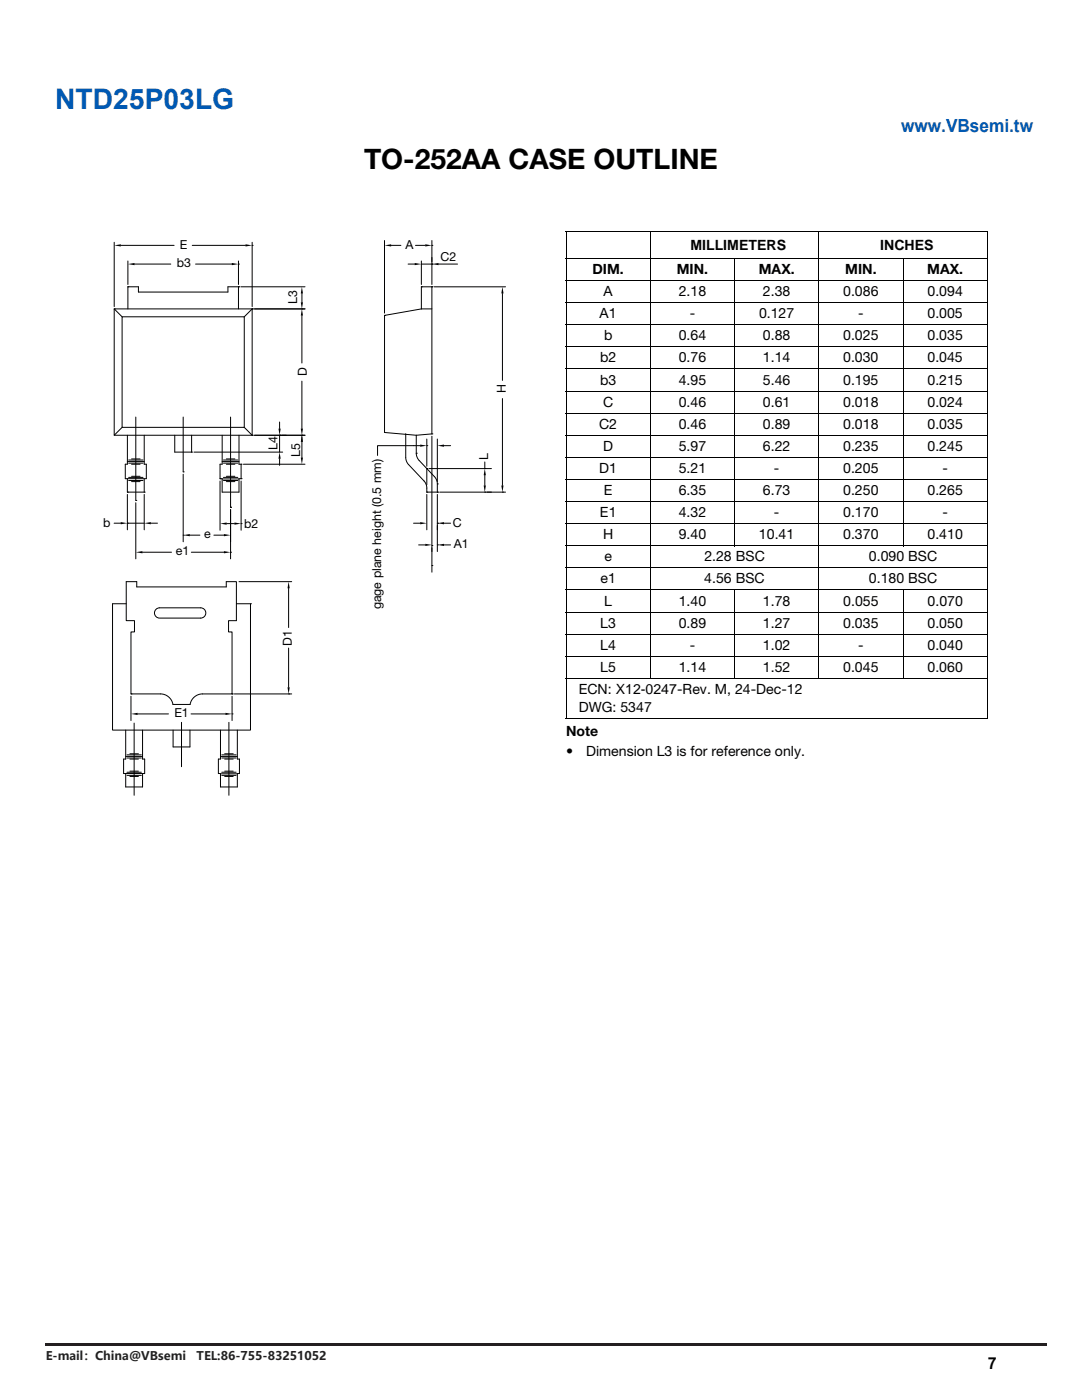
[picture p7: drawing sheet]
<svg xmlns="http://www.w3.org/2000/svg" width="216mm" height="279mm" viewBox="0 0 216 279" stroke-linecap="round" stroke-linejoin="round" font-family="sans-serif">
<g fill="none" stroke="#000001" stroke-width=".2">
<path d="M48 57.2h12.9M60.2 58.6v1.7M22.8 61.6h27.5v25.3h-27.5zM22.8 61.6l1.6 1.6M24.4 63.2h24.3v22.1h-24.3zM25.5 61.6v-4.4h2.1v1.1h17.9v-1.1h2.1v4.4M50.3 61.6l-1.6 1.6M50.8 61.6h10.1M84.1 61.7l-7.4 1.2v23.4l6.4 .6M86.2 61.6h-2.1v-4.4h2.1v29.4l-3.1 .3M24.4 85.3l-1.6 1.6M25.4 95.5v2.7h3.4v-2.6"/>
<path d="M25.4 92.1h3.4M25.4 86.9v5.7M25.7 91.8h2.8M25.7 95.9h2.8M25.7 95.3h2.8M25.7 92.4h2.8M26.3 92.6h1.7M26.3 91.6h1.7M26.3 96.1h1.7M26.3 95.1h1.7M27.1 83.2v16.7M28.8 86.9v5.7h.4v2.9h-4.2v-2.9h.4"/>
<path d="M34.9 86.9v3.3h3.3v-3.3M36.6 83.2v11M44.3 95.6h3.4v2.6h-3.4zM44.3 92.1h3.4M44.3 86.9v5.7h-.4v2.9h.4M44.6 92.4h2.8M44.6 91.8h2.9M44.6 95.9h2.9M44.6 95.3h2.9M45.2 92.6h1.7M45.2 91.6h1.7M45.2 96.1h1.7"/>
<path d="M45.2 95.1h1.7M46 83.2v18M47.7 86.9v5.7h.4v2.9h-.4M48.7 85.3l1.6 1.6M81 86.6v4.7l.1 .8 .4 .6 3.3 3.6a2.86 2.86 0 0 1 .4 1.9h2.1a3.9 3.9 0 0 0-.4-2.8l-3.3-3.5-.4-.7-.1-.7v-3.6M25.2 116.1v7.8h1.6v2.2h-.7v12.4h5.9a2.52 2.52 0 0 1 2.5 2.1h3.4a2.53 2.53 0 0 1 2.5-2.1M25.2 120.5h-2.7v25.2h27.5v-25.2h-2.8M25.1 145.7v5.8h-.4v2.9h4.2v-2.9h-.5v-5.8M25.1 154.4v2.7h3.3v-2.7M25.1 151h3.3M25.3 151.3h2.9M25.3 150.6h2.9"/>
<path d="M25.3 154.7h2.9M25.3 154.1h2.9M25.9 150.4h1.7M25.9 155h1.7M25.9 153.9h1.7M25.9 151.5h1.7M34.5 145.7v3.4h3.4v-3.4M36.2 144.2v8.8M44 145.7v5.8h-.4v2.9h.4M44 154.4h3.4v2.7h-3.4zM44 151h3.4M44.2 151.3h2.9"/>
<path d="M44.2 150.6h2.9M44.2 154.7h2.9M44.2 154.1h2.9M44.8 150.4h1.7M44.8 155h1.7M44.8 153.9h1.7M44.8 151.5h1.7M47.4 145.7v5.8h.4v2.9h-.4"/>
</g>
<g fill="#000001">
<path d="M60.2 57.2l.3 1.4h-.5z"/>
<path d="M60 60.3h.5l-.3 1.4z"/>
</g>
<path d="M47.6 57.2h.1M50.3 61.7h.1M50.8 61.7h10.1M60.2 61.7h.1M60.2 63v9.4M60.2 76.1v9.4M50.8 86.9h10.1" fill="none" stroke="#000001" stroke-width=".2"/>
<g fill="#000001">
<path d="M60.2 61.7l.3 1.3h-.5z"/>
<path d="M60 85.5h.5l-.3 1.4z"/>
</g>
<path d="M50.3 61.7h.1M38.7 90.2h17.7M50.3 86.9h.1M50.8 86.9h6.3M55.8 84.2v1.3M55.8 86.9v3.3M55.8 91.6v1.3M60.2 86.9h.1" fill="none" stroke="#000001" stroke-width=".2"/>
<g fill="#000001">
<path d="M55.8 90.2l.2 1.4h-.4z"/>
<path d="M55.6 85.5h.4l-.2 1.4z"/>
</g>
<path d="M38.2 90.2h.1M48.6 92.6h12.3M50.3 86.9h.1M55.8 86.9h.1M56.2 86.9h4.7M60.2 87.1v4.2" fill="none" stroke="#000001" stroke-width=".2"/>
<g fill="#000001">
<path d="M60 91.3h.5l-.3 1.3z"/>
<path d="M60.2 86.9l.3 1.3h-.5z"/>
</g>
<path d="M25.4 98.7v7M28.8 98.7v7M48.1 92.6h.1M55.8 86.9h.1M60.2 86.9h.1M22.8 104.4h1.3M25.4 104.4h3.4M30.1 104.4h1.3" fill="none" stroke="#000001" stroke-width=".2"/>
<g fill="#000001">
<path d="M28.8 104.4l1.3-.2v.4z"/>
<path d="M24.1 104.2l1.3 .2-1.3 .2z"/>
</g>
<path d="M25.4 98.2h.1M28.8 98.2h.1M43.9 96v9.8M48.1 96v9.8M25.4 104.4h.1M45.2 104.5h1.6" fill="none" stroke="#000001" stroke-width=".2"/>
<g fill="#000001">
<path d="M43.9 104.5l1.3-.2v.4z"/>
<path d="M46.8 104.3l1.3 .2-1.3 .2z"/>
</g>
<path d="M43.9 95.5h.1M48.1 95.5h.1M27.1 100.3v11.2M28.4 110.2h5.8M38.2 110.2h6.5M46 101.7v9.8M48.1 104.5h.1" fill="none" stroke="#000001" stroke-width=".2"/>
<g fill="#000001">
<path d="M27.1 110.2l1.3-.2v.4z"/>
<path d="M44.7 110l1.3 .2-1.3 .2z"/>
</g>
<path d="M27.1 99.9h.1M46 101.2h.1M46 110.2h.1M26.1 138.9v4.9M46.3 138.9v4.9M27.5 142.5h6.1M38.1 142.5h6.9" fill="none" stroke="#000001" stroke-width=".2"/>
<g fill="#000001">
<path d="M26.1 142.5l1.4-.2v.4z"/>
<path d="M45 142.3l1.3 .2-1.3 .2z"/>
</g>
<path d="M47.7 116.1h10.5M26.1 138.5h.1M46.3 138.5h.1M46.8 138.5h11.4M57.6 129.3v7.9M46.3 142.5h.1" fill="none" stroke="#000001" stroke-width=".2"/>
<path d="M57.4 137.2h.4l-.2 1.3z" fill="#000001"/>
<path d="M83.1 90.5h.1M85.2 98.7v7M87.3 98.7v7M82.5 104.4h1.3M86.2 108.9h.1M86.2 112.9h.1M86.2 109.3v4.9M88.6 104.4h1.3M46.3 138.5h.1M50 120.5h.1M57.6 138.5h.1" fill="none" stroke="#000001" stroke-width=".2"/>
<g fill="#000001">
<path d="M83.8 104.2l1.4 .2-1.4 .2z"/>
<path d="M87.3 104.4l1.3-.2v.4z"/>
</g>
<path d="M85.2 98.2h.1M86.2 87.1v23M87.3 98.2h.1M83.5 108.8h1.4M87.3 104.4h.1M87.3 104.9v5.2M88.6 108.8h1.3" fill="none" stroke="#000001" stroke-width=".2"/>
<g fill="#000001">
<path d="M84.9 108.5l1.3 .2-1.3 .3z"/>
<path d="M87.3 108.7l1.3-.2v.5z"/>
</g>
<path d="M82.5 88.9h1.3M85.2 87.6v5.5M85.2 93.5v3.3M86.2 86.6h.1M87.3 87.6v8.5M88.6 88.9h1.3M87.3 104.4h.1M87.3 108.7h.1" fill="none" stroke="#000001" stroke-width=".2"/>
<g fill="#000001">
<path d="M87.3 88.9l1.3-.2v.5z"/>
<path d="M83.8 88.7l1.4 .2-1.4 .3z"/>
</g>
<path d="M36.6 94.6v13.5M82.5 88.9h-7.2v2M85.2 93.5h.1M85.2 88.9h.1M87.3 96.6h.1M37.9 106.8h2M42.7 106.8h2M46 101.7v6.4" fill="none" stroke="#000001" stroke-width=".2"/>
<g fill="#000001">
<path d="M44.7 106.6l1.3 .2-1.3 .2z"/>
<path d="M36.6 106.8l1.3-.2v.4z"/>
</g>
<path d="M25.5 52.1v4.7M26.8 52.7h7.3M39 52.7h7.3M47.6 52.1v4.7M36.5 94.2h.1M25.2 116.1h2.1v1h17.8v-1h2.1v7.8h-1.6v2.2h.7v12.4h-5.9M36.5 106.8h.1M46 101.2h.1" fill="none" stroke="#000001" stroke-width=".2"/>
<path d="M26.8 144.3v14.4M45.7 144.2v14.5" fill="none" stroke="#000001" stroke-width=".2" stroke-dasharray="352.8 352.8 352.8 352.8"/>
<g fill="#000001">
<path d="M25.5 52.7l1.3-.2v.4z"/>
<path d="M46.3 52.5l1.3 .2-1.3 .2z"/>
</g>
<path d="M22.8 48.4v12.8M24.1 49h10.6M25.5 57.2h.1M38.4 49h10.6M47.6 57.2h.1M47.6 52.7h.1M50.3 48.4v12.8" fill="none" stroke="#000001" stroke-width=".2"/>
<g fill="#000001">
<path d="M22.8 49l1.3-.2v.4z"/>
<path d="M49 48.8l1.3 .2-1.3 .2z"/>
</g>
<path d="M50.3 49h.1M81.4 52.7h1.4M84.1 52.7h2.1M84.1 52.1v4.7M86.2 51.4v5.4M87.5 52.7h3.8M22.8 61.7h.1M50.3 61.7h.1" fill="none" stroke="#000001" stroke-width=".2"/>
<g fill="#000001">
<path d="M82.8 52.5l1.3 .2-1.3 .2z"/>
<path d="M86.2 52.7l1.3-.2v.4z"/>
</g>
<path d="M76.7 48v14.5M78 49h2M82.9 49h2M84.1 57.2h.1M86.2 57.2h.1M86.2 52.7h.1M86.2 48v4.2" fill="none" stroke="#000001" stroke-width=".2"/>
<g fill="#000001">
<path d="M76.7 49l1.3-.2v.4z"/>
<path d="M84.9 48.8l1.3 .2-1.3 .2z"/>
</g>
<path d="M86.2 52.7h.1M86.2 49h.1M76.7 62.9h.1M85.6 93.5h12.5M87.7 98.2h10.4M96.7 92.2v1.3M96.7 94.8v2.1" fill="none" stroke="#000001" stroke-width=".2"/>
<g fill="#000001">
<path d="M96.5 96.9h.5l-.3 1.3z"/>
<path d="M96.7 93.5l.3 1.3h-.5z"/>
</g>
<path d="M86.6 57.2h14.3M100.3 58.6v17.3M100.3 79.5v17.4M85.2 93.5h.1M87.3 98.2h.1M96.7 93.5h.1M97.2 98.2h3.7" fill="none" stroke="#000001" stroke-width=".2"/>
<g fill="#000001">
<path d="M100.3 57.2l.2 1.4h-.5z"/>
<path d="M100 96.9h.5l-.2 1.3z"/>
</g>
<path d="M86.2 57.2h.1M96.7 98.2h.1M100.3 98.2h.1M57.6 117.4v7.8M31.2 121.5l.6-.2h8.2a1.02 1.02 0 0 1 1.1 1 1.02 1.02 0 0 1-1.1 1.1h-8.2a1.02 1.02 0 0 1-.9-.8 1.02 1.02 0 0 1 .3-1.1z" fill="none" stroke="#000001" stroke-width=".2"/>
<path d="M57.6 116.1l.2 1.3h-.4z" fill="#000001"/>
<g fill="none" stroke="#000" stroke-width=".2">
<path d="M112.9 46.2h84.2M112.9 51.6h84.2M112.9 56h84.2M112.9 46.3v96.9M129.8 46.1v89.4M146.6 51.5v57.5M163.4 46.1v89.4M180.2 51.5v57.5M197 46.3v96.9M112.9 60.4h84.2M112.9 64.8h84.2M112.9 69.2h84.2"/>
<path d="M112.9 73.6h84.2M112.9 78h84.2M112.9 82.5h84.2M112.9 86.9h84.2M112.9 91.3h84.2M112.9 95.7h84.2M112.9 100.1h84.2M112.9 104.5h84.2M112.9 108.9h84.2M112.9 113.3h84.2M112.9 117.7h84.2M146.6 117.6v17.9"/>
<path d="M180.2 117.6v17.9M112.9 122.2h84.2M112.9 126.6h84.2M112.9 131h84.2M112.9 135.4h84.2M112.9 143.3h84.2"/>
</g>
<path d="M8.9 268.2h.2v.4h-.2z" fill="#231f20"/>
<path d="M9.1 268.4h199.9" fill="none" stroke="#231f20" stroke-width=".4"/>
<text font-size="5.6" fill="#0059b3" x="11" y="21.8">NTD25P03LG</text>
<text font-size="5.6" x="72.6" y="33.8">TO-252AA CASE OUTLINE</text>
<text font-size="4.9" x="197.1" y="273.3">7</text>
<text font-size="3.6" fill="#0059b2" x="179.8" y="26.3">www.VBsemi.tw</text>
<g font-size="2.8">
<text x="137.8" y="49.9">MILLIMETERS</text>
<text x="175.6" y="49.9">INCHES</text>
<text x="118.2" y="54.7">DIM.</text>
<text x="120.4" y="59.1">A</text>
<text x="135" y="54.7">MIN.</text>
<text x="135.4" y="59.1">2.18</text>
<text x="151.4" y="54.7">MAX.</text>
<text x="152.2" y="59.1">2.38</text>
<text x="168.3" y="59.1">0.086</text>
<text x="168.7" y="54.7">MIN.</text>
<text x="185" y="54.7">MAX.</text>
<text x="185.1" y="59.1">0.094</text>
<text x="119.7" y="63.5">A1</text>
<text x="137.6" y="63.5">-</text>
<text x="151.5" y="63.5">0.127</text>
<text x="171.2" y="63.5">-</text>
<text x="185.1" y="63.5">0.005</text>
<text x="120.5" y="67.9">b</text>
<text x="135.4" y="67.9">0.64</text>
<text x="152.2" y="67.9">0.88</text>
<text x="168.3" y="67.9">0.025</text>
<text x="185.1" y="67.9">0.035</text>
<text x="119.7" y="72.3">b2</text>
<text x="119.7" y="76.7">b3</text>
<text x="135.4" y="72.3">0.76</text>
<text x="135.4" y="76.7">4.95</text>
<text x="152.2" y="72.3">1.14</text>
<text x="152.2" y="76.7">5.46</text>
<text x="168.2" y="72.3">0.030</text>
<text x="168.2" y="76.7">0.195</text>
<text x="185.1" y="72.3">0.045</text>
<text x="185.1" y="76.7">0.215</text>
<text x="120.3" y="81.2">C</text>
<text x="135.4" y="81.2">0.46</text>
<text x="152.2" y="81.2">0.61</text>
<text x="168.3" y="81.2">0.018</text>
<text x="185.1" y="81.2">0.024</text>
<text x="119.5" y="85.6">C2</text>
<text x="120.4" y="90">D</text>
<text x="135.4" y="90">5.97</text>
<text x="135.4" y="85.6">0.46</text>
<text x="152.2" y="90">6.22</text>
<text x="152.2" y="85.6">0.89</text>
<text x="168.3" y="90">0.235</text>
<text x="168.3" y="85.6">0.018</text>
<text x="185.1" y="90">0.245</text>
<text x="185.1" y="85.6">0.035</text>
<text x="119.6" y="94.4">D1</text>
<text x="135.4" y="94.4">5.21</text>
<text x="154.4" y="94.4">-</text>
<text x="168.3" y="94.4">0.205</text>
<text x="188" y="94.4">-</text>
<text x="120.5" y="98.8">E</text>
<text x="135.4" y="98.8">6.35</text>
<text x="152.2" y="98.8">6.73</text>
<text x="168.3" y="98.8">0.250</text>
<text x="185.1" y="98.8">0.265</text>
<text x="119.7" y="103.2">E1</text>
<text x="120.3" y="107.6">H</text>
<text x="135.4" y="107.6">9.40</text>
<text x="135.4" y="103.2">4.32</text>
<text x="151.4" y="107.6">10.41</text>
<text x="154.4" y="103.2">-</text>
<text x="168.3" y="107.6">0.370</text>
<text x="168.3" y="103.2">0.170</text>
<text x="185.1" y="107.6">0.410</text>
<text x="188" y="103.2">-</text>
<text x="120.6" y="112">e</text>
<text x="140.6" y="112">2.28 BSC</text>
<text x="173.4" y="112">0.090 BSC</text>
<text x="119.8" y="116.4">e1</text>
<text x="140.5" y="116.4">4.56 BSC</text>
<text x="173.4" y="116.4">0.180 BSC</text>
<text x="119.8" y="125.3">L3</text>
<text x="120.6" y="120.9">L</text>
<text x="135.4" y="120.9">1.40</text>
<text x="135.4" y="125.3">0.89</text>
<text x="152.2" y="125.3">1.27</text>
<text x="152.2" y="120.9">1.78</text>
<text x="168.3" y="125.3">0.035</text>
<text x="168.3" y="120.9">0.055</text>
<text x="185.1" y="125.3">0.050</text>
<text x="185.1" y="120.9">0.070</text>
<text x="119.8" y="129.7">L4</text>
<text x="137.6" y="129.7">-</text>
<text x="152.2" y="129.7">1.02</text>
<text x="171.2" y="129.7">-</text>
<text x="185.1" y="129.7">0.040</text>
<text x="119.8" y="134.1">L5</text>
<text x="135.4" y="134.1">1.14</text>
<text x="152.2" y="134.1">1.52</text>
<text x="168.3" y="134.1">0.045</text>
<text x="185.1" y="134.1">0.060</text>
<text x="115.5" y="138.5">ECN: X12-0247-Rev. M, 24-Dec-12</text>
<text x="115.5" y="142">DWG: 5347</text>
<text x="112.9" y="147">Note</text>
<text x="112.9" y="150.8">•</text>
<text x="116.9" y="150.8">Dimension L3 is for reference only.</text>
</g>
<g font-size="2.5" fill="#000001">
<text x="35.3" y="53.4">b3</text>
<text x="35.9" y="49.6">E</text>
<text x="80.9" y="49.6">A</text>
<text x="87.9" y="52.1">C2</text>
<text x="59.3" y="60.7" transform="rotate(-90 59.3 60.7)">L3</text>
<text x="61.3" y="75" transform="rotate(-90 61.3 75)">D</text>
<text x="100.9" y="78.4" transform="rotate(-90 100.9 78.4)">H</text>
<text x="55.4" y="89.8" transform="rotate(-90 55.4 89.8)">L4</text>
<text x="59.9" y="91.2" transform="rotate(-90 59.9 91.2)">L5</text>
<text x="97.4" y="91.7" transform="rotate(-90 97.4 91.7)">L</text>
<text x="20.6" y="105.1">b</text>
<text x="40.7" y="107.5">e</text>
<text x="48.7" y="105.3">b2</text>
<text x="90.4" y="105.1">C</text>
<text x="35.1" y="110.8">e1</text>
<text x="90.5" y="109.4">A1</text>
<text x="76" y="121.6" transform="rotate(-90 76 121.6)">gage plane height (0.5 mm)</text>
<text x="58.3" y="128.8" transform="rotate(-90 58.3 128.8)">D1</text>
<text x="34.8" y="143.1">E1</text>
</g>
<g font-size="2.4" fill="#231f20">
<text x="9.1" y="271.3">E-mail：China@VBsemi</text>
<text x="39.2" y="271.3">TEL:86-755-83251052</text>
</g>
</svg>
